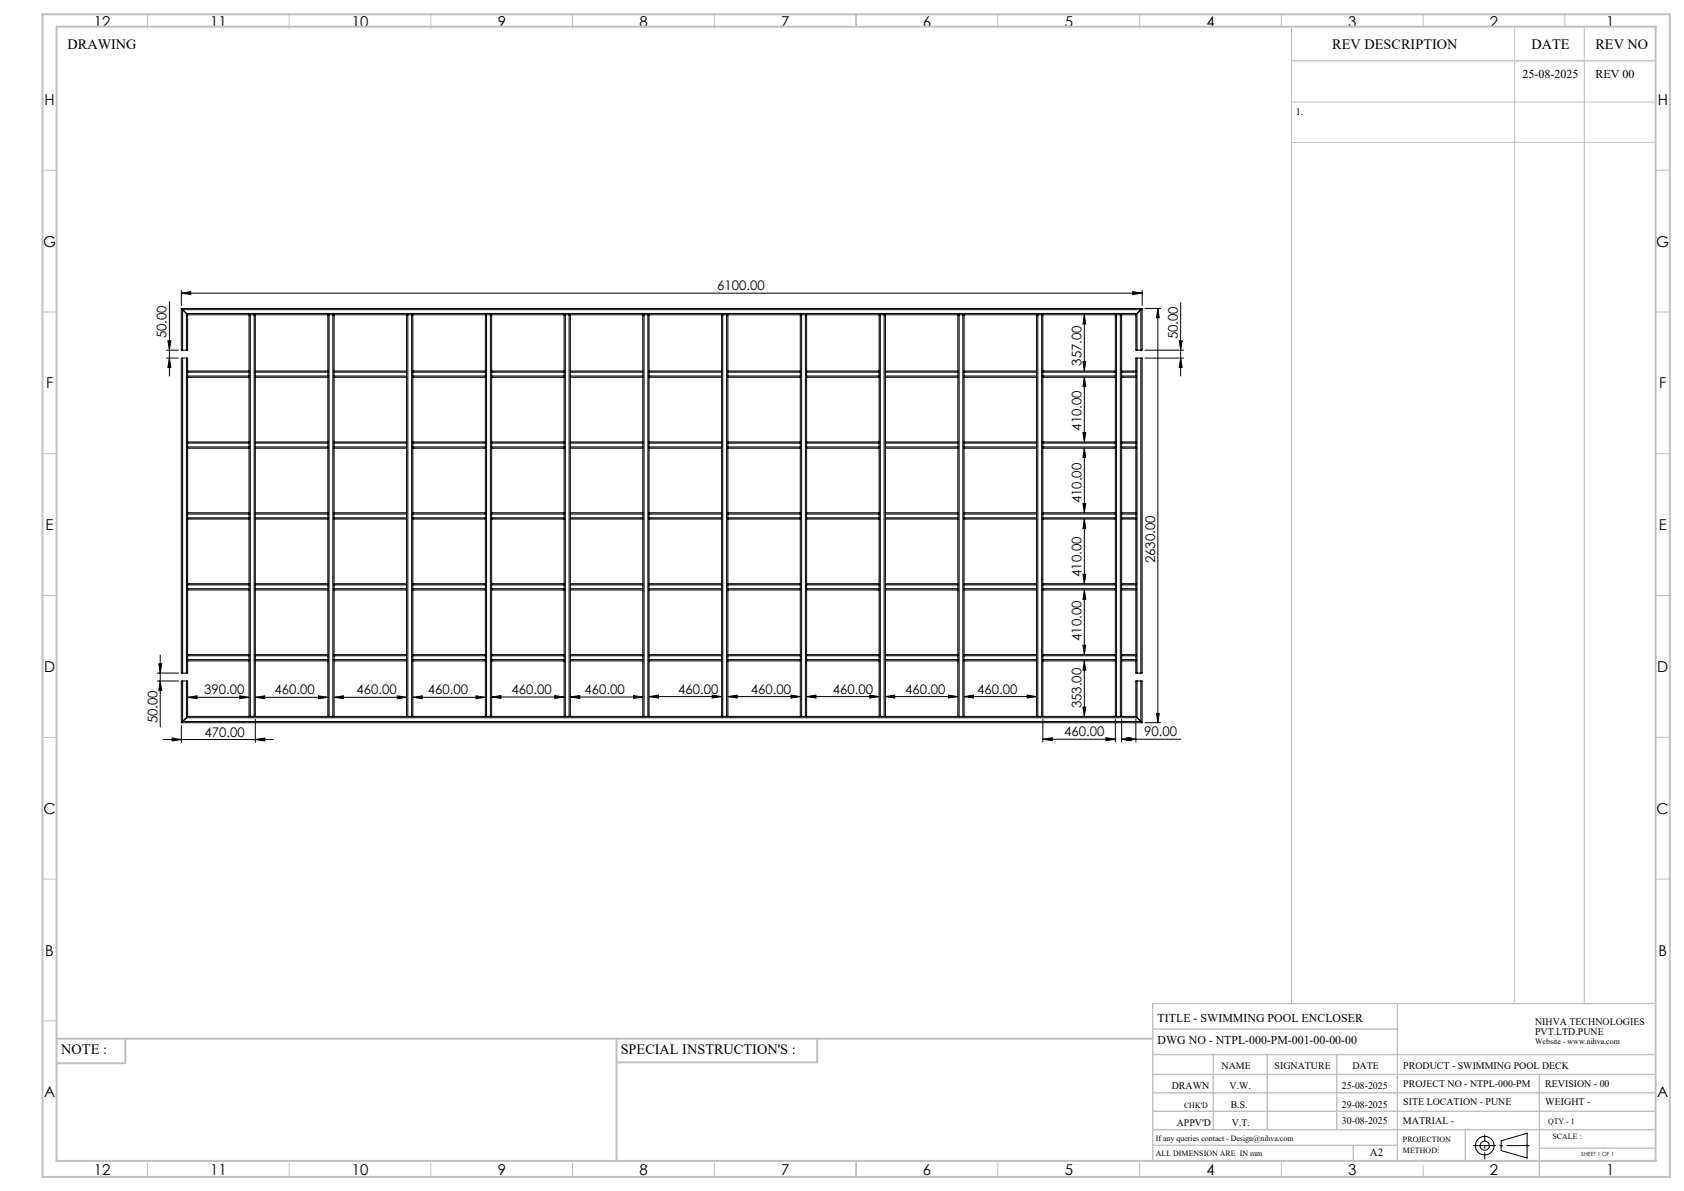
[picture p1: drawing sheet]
<svg xmlns="http://www.w3.org/2000/svg" width="594mm" height="420mm" viewBox="0 0 594 420" stroke-linecap="round" stroke-linejoin="round" font-family="sans-serif">
<g fill="none" stroke="#000" stroke-width=".35">
<path d="M59.8 106.4v26.2M64 108.8l.4 .4M64 108.8v14.7h.4M64 108.8h338.9M64 103.4l3.3-.5v1zM64 102.4v5.4M64 103.4h338.9M64.4 109.2h338M64.4 109.2l1.4 1.3M64.4 109.2v14.3M65.8 110.5l.4 .5M65.8 110.5h335.3"/>
<path d="M65.8 110.5v13M66.2 111v12.5h-.4M66.2 111h21.6M87.8 111h.5M87.8 111v19.8M88.3 111v141.6M88.3 111h1.3M89.6 111h.5M89.6 111v141.6M90.1 111v19.8M90.1 111h25.5M115.6 111h.5"/>
<path d="M115.6 111v19.8M116.1 111h1.3M116.1 111v141.6M117.4 111h.5M117.4 111v141.6M117.9 111v19.8M117.9 111h25.5M143.4 111h.5M143.4 111v19.8M143.9 111h1.3M143.9 111v141.6M145.2 111h.4"/>
<path d="M145.2 111v141.6M145.6 111v19.8M145.6 111h25.6M171.2 111h.4M171.2 111v19.8M171.6 111h1.4M171.6 111v141.6M173 111h.4M173 111v141.6M173.4 111v19.8M173.4 111h25.6M199 111h.4"/>
<path d="M199 111v19.8M199.4 111h1.3M199.4 111v141.6M200.7 111h.5M200.7 111v141.6M201.2 111v19.8M201.2 111h25.5M226.7 111h.5M226.7 111v19.8M227.2 111h1.3M227.2 111v141.6M228.5 111h.5"/>
<path d="M228.5 111v141.6M229 111v19.8M229 111h25.5M254.5 111h.5M254.5 111v19.8M255 111h1.3M255 111v141.6M256.3 111h.5M256.3 111v141.6M256.8 111v19.8M256.8 111h25.5M282.3 111h.5"/>
<path d="M282.3 111v19.8M282.8 111h1.3M282.8 111v141.6M284.1 111h.4M284.1 111v141.6M284.5 111v19.8M284.5 111h25.6M310.1 111h.4M310.1 111v19.8M310.5 111h1.4M310.5 111v141.6M311.9 111h.4"/>
<path d="M311.9 111v141.6M312.3 111v19.8M312.3 111h25.6M337.9 111h.4M337.9 111v19.8M338.3 111h1.3M338.3 111v141.6M339.6 111h.5M339.6 111v141.6M340.1 111v19.8M340.1 111h25.5M365.6 111h.5"/>
<path d="M365.6 111v19.8M366.1 111h1.3M366.1 111v141.6M367.4 111h.4M367.4 111v141.6M367.8 111v19.8M367.8 111h25.6M382.5 111l.5 3.3h-1zM382.5 111v19.8M393.4 111h.4M393.4 111v19.8M393.8 111h1.4"/>
<path d="M393.8 111v141.6M395.2 111h.4M395.2 111v141.6M395.6 111v19.8M395.6 111h5M399.6 102.9l3.3 .5-3.3 .5zM400.6 111v12.5h.5M401.1 110.5l-.5 .5M401.1 110.5v13M402.4 109.2v14.3M402.4 109.2l-1.3 1.3M402.9 108.8l-.5 .4"/>
<path d="M402.9 108.8v14.7h-.5M402.9 102.4v5.4M403.9 108.8h5.5M408.4 108.8l.5 3.3h-1zM408.4 108.8v146.1M416.5 106.7v25.9M58.7 126.3h4.3M58.7 123.5h4.3M59.2 120.2h1.1l-.5 3.3zM59.8 126.3l.5 3.3h-1.1zM64.4 126.3h-.4v111.1h.4M64.4 126.3h1.4"/>
<path d="M64.4 123.5h1.4M64.4 126.3v111.1M65.8 126.3h.4v4.5M65.8 126.3v111.1M66.2 132.6v.5M66.2 130.8v.5M66.2 130.8h21.6M66.2 131.3h21.6M66.2 132.6h21.6M66.2 133.1h21.6M66.2 131.3v1.3M66.2 133.1v22.7"/>
<path d="M87.8 132.6v.5M87.8 130.8v.5M87.8 131.3v1.3M87.8 133.1v22.7M90.1 130.8v.5M90.1 132.6v.5M90.1 130.8h25.5M90.1 131.3h25.5M90.1 132.6h25.5M90.1 133.1h25.5M90.1 131.3v1.3M90.1 133.1v22.7"/>
<path d="M115.6 130.8v.5M115.6 132.6v.5M115.6 131.3v1.3M115.6 133.1v22.7M117.9 130.8v.5M117.9 132.6v.5M117.9 130.8h25.5M117.9 131.3h25.5M117.9 132.6h25.5M117.9 133.1h25.5M117.9 131.3v1.3M117.9 133.1v22.7"/>
<path d="M143.4 130.8v.5M143.4 132.6v.5M143.4 131.3v1.3M143.4 133.1v22.7M145.6 132.6v.5M145.6 130.8v.5M145.6 130.8h25.6M145.6 131.3h25.6M145.6 132.6h25.6M145.6 133.1h25.6M145.6 131.3v1.3M145.6 133.1v22.7"/>
<path d="M171.2 132.6v.5M171.2 130.8v.5M171.2 131.3v1.3M171.2 133.1v22.7M173.4 130.8v.5M173.4 132.6v.5M173.4 130.8h25.6M173.4 131.3h25.6M173.4 132.6h25.6M173.4 133.1h25.6M173.4 131.3v1.3M173.4 133.1v22.7"/>
<path d="M199 130.8v.5M199 132.6v.5M199 131.3v1.3M199 133.1v22.7M201.2 130.8v.5M201.2 132.6v.5M201.2 130.8h25.5M201.2 131.3h25.5M201.2 132.6h25.5M201.2 133.1h25.5M201.2 131.3v1.3M201.2 133.1v22.7"/>
<path d="M226.7 130.8v.5M226.7 132.6v.5M226.7 131.3v1.3M226.7 133.1v22.7M229 130.8v.5M229 132.6v.5M229 130.8h25.5M229 131.3h25.5M229 132.6h25.5M229 133.1h25.5M229 131.3v1.3M229 133.1v22.7"/>
<path d="M254.5 130.8v.5M254.5 132.6v.5M254.5 131.3v1.3M254.5 133.1v22.7M256.8 132.6v.5M256.8 130.8v.5M256.8 130.8h25.5M256.8 131.3h25.5M256.8 132.6h25.5M256.8 133.1h25.5M256.8 131.3v1.3M256.8 133.1v22.7"/>
<path d="M282.3 132.6v.5M282.3 130.8v.5M282.3 131.3v1.3M282.3 133.1v22.7M284.5 130.8v.5M284.5 132.6v.5M284.5 130.8h25.6M284.5 131.3h25.6M284.5 132.6h25.6M284.5 133.1h25.6M284.5 131.3v1.3M284.5 133.1v22.7"/>
<path d="M310.1 130.8v.5M310.1 132.6v.5M310.1 131.3v1.3M310.1 133.1v22.7M312.3 132.6v.5M312.3 130.8v.5M312.3 130.8h25.6M312.3 131.3h25.6M312.3 132.6h25.6M312.3 133.1h25.6M312.3 131.3v1.3M312.3 133.1v22.7"/>
<path d="M337.9 132.6v.5M337.9 130.8v.5M337.9 131.3v1.3M337.9 133.1v22.7M340.1 132.6v.5M340.1 130.8v.5M340.1 130.8h25.5M340.1 131.3h25.5M340.1 132.6h25.5M340.1 133.1h25.5M340.1 131.3v1.3M340.1 133.1v22.7"/>
<path d="M365.6 132.6v.5M365.6 130.8v.5M365.6 131.3v1.3M365.6 133.1v22.7M367.8 132.6v.5M367.8 130.8v.5M367.8 130.8h25.6M367.8 131.3h25.6M367.8 132.6h25.6M367.8 133.1h25.6M367.8 131.3v1.3M367.8 133.1v22.7"/>
<path d="M382 127.5h1l-.5 3.3zM382.5 133.1l.5 3.2h-1zM382.5 133.1v22.7M393.4 132.6v.5M393.4 130.8v.5M393.4 131.3v1.3M393.4 133.1v22.7M395.6 130.8v.5M395.6 132.6v.5M395.6 130.8h5M395.6 131.3h5M395.6 132.6h5"/>
<path d="M395.6 133.1h5M395.6 131.3v1.3M395.6 133.1v22.7M400.6 130.8v.5M400.6 132.6v.5M400.6 131.3v1.3M400.6 133.1v22.7M401.1 126.3h-.5v4.5M401.1 126.3v111.1M401.1 126.3h1.3M401.1 123.5h1.3M402.4 126.3h.5v111.1h-.5"/>
<path d="M402.4 126.3v111.1M403.9 126.3h13.5M403.9 123.5h13.5M416 120.2h1l-.5 3.3zM416.5 126.3l.5 3.3h-1zM66.2 157.6v.5M66.2 155.8v.5M66.2 156.3v1.3M66.2 158.1v22.7M66.2 155.8h21.6M66.2 156.3h21.6M66.2 157.6h21.6"/>
<path d="M66.2 158.1h21.6M87.8 157.6v.5M87.8 155.8v.5M87.8 156.3v1.3M87.8 158.1v22.7M90.1 155.8v.5M90.1 157.6v.5M90.1 156.3v1.3M90.1 158.1v22.7M90.1 155.8h25.5M90.1 156.3h25.5M90.1 157.6h25.5"/>
<path d="M90.1 158.1h25.5M115.6 155.8v.5M115.6 157.6v.5M115.6 156.3v1.3M115.6 158.1v22.7M117.9 155.8v.5M117.9 157.6v.5M117.9 156.3v1.3M117.9 158.1v22.7M117.9 155.8h25.5M117.9 156.3h25.5M117.9 157.6h25.5"/>
<path d="M117.9 158.1h25.5M143.4 155.8v.5M143.4 157.6v.5M143.4 156.3v1.3M143.4 158.1v22.7M145.6 155.8v.5M145.6 157.6v.5M145.6 156.3v1.3M145.6 158.1v22.7M145.6 155.8h25.6M145.6 156.3h25.6M145.6 157.6h25.6"/>
<path d="M145.6 158.1h25.6M171.2 155.8v.5M171.2 157.6v.5M171.2 156.3v1.3M171.2 158.1v22.7M173.4 157.6v.5M173.4 155.8v.5M173.4 156.3v1.3M173.4 158.1v22.7M173.4 155.8h25.6M173.4 156.3h25.6M173.4 157.6h25.6"/>
<path d="M173.4 158.1h25.6M199 157.6v.5M199 155.8v.5M199 156.3v1.3M199 158.1v22.7M201.2 157.6v.5M201.2 155.8v.5M201.2 156.3v1.3M201.2 158.1v22.7M201.2 155.8h25.5M201.2 156.3h25.5M201.2 157.6h25.5"/>
<path d="M201.2 158.1h25.5M226.7 157.6v.5M226.7 155.8v.5M226.7 156.3v1.3M226.7 158.1v22.7M229 155.8v.5M229 157.6v.5M229 156.3v1.3M229 158.1v22.7M229 155.8h25.5M229 156.3h25.5M229 157.6h25.5"/>
<path d="M229 158.1h25.5M254.5 155.8v.5M254.5 157.6v.5M254.5 156.3v1.3M254.5 158.1v22.7M256.8 157.6v.5M256.8 155.8v.5M256.8 156.3v1.3M256.8 158.1v22.7M256.8 155.8h25.5M256.8 156.3h25.5M256.8 157.6h25.5"/>
<path d="M256.8 158.1h25.5M282.3 157.6v.5M282.3 155.8v.5M282.3 156.3v1.3M282.3 158.1v22.7M284.5 155.8v.5M284.5 157.6v.5M284.5 156.3v1.3M284.5 158.1v22.7M284.5 155.8h25.6M284.5 156.3h25.6M284.5 157.6h25.6"/>
<path d="M284.5 158.1h25.6M310.1 155.8v.5M310.1 157.6v.5M310.1 156.3v1.3M310.1 158.1v22.7M312.3 155.8v.5M312.3 157.6v.5M312.3 156.3v1.3M312.3 158.1v22.7M312.3 155.8h25.6M312.3 156.3h25.6M312.3 157.6h25.6"/>
<path d="M312.3 158.1h25.6M337.9 155.8v.5M337.9 157.6v.5M337.9 156.3v1.3M337.9 158.1v22.7M340.1 155.8v.5M340.1 157.6v.5M340.1 156.3v1.3M340.1 158.1v22.7M340.1 155.8h25.5M340.1 156.3h25.5M340.1 157.6h25.5"/>
<path d="M340.1 158.1h25.5M365.6 155.8v.5M365.6 157.6v.5M365.6 156.3v1.3M365.6 158.1v22.7M367.8 155.8v.5M367.8 157.6v.5M367.8 156.3v1.3M367.8 158.1v22.7M367.8 155.8h25.6M367.8 156.3h25.6M367.8 157.6h25.6"/>
<path d="M367.8 158.1h25.6M382 152.5h1l-.5 3.3zM382.5 158.1l.5 3.2h-1zM382.5 158.1v22.7M393.4 155.8v.5M393.4 157.6v.5M393.4 156.3v1.3M393.4 158.1v22.7M395.6 155.8v.5M395.6 157.6v.5M395.6 156.3v1.3M395.6 158.1v22.7"/>
<path d="M395.6 155.8h5M395.6 156.3h5M395.6 157.6h5M395.6 158.1h5M400.6 155.8v.5M400.6 157.6v.5M400.6 156.3v1.3M400.6 158.1v22.7M382 177.5h1l-.5 3.3zM66.2 180.8v.5M66.2 182.6v.4M66.2 181.3v1.3"/>
<path d="M66.2 183v22.8M66.2 180.8h21.6M66.2 181.3h21.6M66.2 182.6h21.6M66.2 183h21.6M87.8 180.8v.5M87.8 182.6v.4M87.8 181.3v1.3M87.8 183v22.8M90.1 182.6v.4M90.1 180.8v.5M90.1 181.3v1.3"/>
<path d="M90.1 183v22.8M90.1 180.8h25.5M90.1 181.3h25.5M90.1 182.6h25.5M90.1 183h25.5M115.6 182.6v.4M115.6 180.8v.5M115.6 181.3v1.3M115.6 183v22.8M117.9 180.8v.5M117.9 182.6v.4M117.9 181.3v1.3"/>
<path d="M117.9 183v22.8M117.9 180.8h25.5M117.9 181.3h25.5M117.9 182.6h25.5M117.9 183h25.5M143.4 180.8v.5M143.4 182.6v.4M143.4 181.3v1.3M143.4 183v22.8M145.6 182.6v.4M145.6 180.8v.5M145.6 181.3v1.3"/>
<path d="M145.6 183v22.8M145.6 180.8h25.6M145.6 181.3h25.6M145.6 182.6h25.6M145.6 183h25.6M171.2 182.6v.4M171.2 180.8v.5M171.2 181.3v1.3M171.2 183v22.8M173.4 182.6v.4M173.4 180.8v.5M173.4 181.3v1.3"/>
<path d="M173.4 183v22.8M173.4 180.8h25.6M173.4 181.3h25.6M173.4 182.6h25.6M173.4 183h25.6M199 182.6v.4M199 180.8v.5M199 181.3v1.3M199 183v22.8M201.2 180.8v.5M201.2 182.6v.4M201.2 181.3v1.3"/>
<path d="M201.2 183v22.8M201.2 180.8h25.5M201.2 181.3h25.5M201.2 182.6h25.5M201.2 183h25.5M226.7 180.8v.5M226.7 182.6v.4M226.7 181.3v1.3M226.7 183v22.8M229 180.8v.5M229 182.6v.4M229 181.3v1.3"/>
<path d="M229 183v22.8M229 180.8h25.5M229 181.3h25.5M229 182.6h25.5M229 183h25.5M254.5 180.8v.5M254.5 182.6v.4M254.5 181.3v1.3M254.5 183v22.8M256.8 180.8v.5M256.8 182.6v.4M256.8 181.3v1.3"/>
<path d="M256.8 183v22.8M256.8 180.8h25.5M256.8 181.3h25.5M256.8 182.6h25.5M256.8 183h25.5M282.3 180.8v.5M282.3 182.6v.4M282.3 181.3v1.3M282.3 183v22.8M284.5 182.6v.4M284.5 180.8v.5M284.5 181.3v1.3"/>
<path d="M284.5 183v22.8M284.5 180.8h25.6M284.5 181.3h25.6M284.5 182.6h25.6M284.5 183h25.6M310.1 182.6v.4M310.1 180.8v.5M310.1 181.3v1.3M310.1 183v22.8M312.3 182.6v.4M312.3 180.8v.5M312.3 181.3v1.3"/>
<path d="M312.3 183v22.8M312.3 180.8h25.6M312.3 181.3h25.6M312.3 182.6h25.6M312.3 183h25.6M337.9 182.6v.4M337.9 180.8v.5M337.9 181.3v1.3M337.9 183v22.8M340.1 182.6v.4M340.1 180.8v.5M340.1 181.3v1.3"/>
<path d="M340.1 183v22.8M340.1 180.8h25.5M340.1 181.3h25.5M340.1 182.6h25.5M340.1 183h25.5M365.6 182.6v.4M365.6 180.8v.5M365.6 181.3v1.3M365.6 183v22.8M367.8 182.6v.4M367.8 180.8v.5M367.8 181.3v1.3"/>
<path d="M367.8 183v22.8M367.8 180.8h25.6M367.8 181.3h25.6M367.8 182.6h25.6M367.8 183h25.6M382.5 183l.5 3.4h-1zM382.5 183v22.8M393.4 182.6v.4M393.4 180.8v.5M393.4 181.3v1.3M393.4 183v22.8M395.6 180.8v.5"/>
<path d="M395.6 182.6v.4M395.6 181.3v1.3M395.6 183v22.8M395.6 180.8h5M395.6 181.3h5M395.6 182.6h5M395.6 183h5M400.6 180.8v.5M400.6 182.6v.4M400.6 181.3v1.3M400.6 183v22.8M66.2 205.8v.5"/>
<path d="M66.2 207.6v.5M66.2 206.3v1.3M66.2 208.1v22.7M66.2 205.8h21.6M66.2 206.3h21.6M66.2 207.6h21.6M66.2 208.1h21.6M87.8 205.8v.5M87.8 207.6v.5M87.8 206.3v1.3M87.8 208.1v22.7M90.1 207.6v.5"/>
<path d="M90.1 205.8v.5M90.1 206.3v1.3M90.1 208.1v22.7M90.1 205.8h25.5M90.1 206.3h25.5M90.1 207.6h25.5M90.1 208.1h25.5M115.6 207.6v.5M115.6 205.8v.5M115.6 206.3v1.3M115.6 208.1v22.7M117.9 205.8v.5"/>
<path d="M117.9 207.6v.5M117.9 206.3v1.3M117.9 208.1v22.7M117.9 205.8h25.5M117.9 206.3h25.5M117.9 207.6h25.5M117.9 208.1h25.5M143.4 205.8v.5M143.4 207.6v.5M143.4 206.3v1.3M143.4 208.1v22.7M145.6 207.6v.5"/>
<path d="M145.6 205.8v.5M145.6 206.3v1.3M145.6 208.1v22.7M145.6 205.8h25.6M145.6 206.3h25.6M145.6 207.6h25.6M145.6 208.1h25.6M171.2 207.6v.5M171.2 205.8v.5M171.2 206.3v1.3M171.2 208.1v22.7M173.4 205.8v.5"/>
<path d="M173.4 207.6v.5M173.4 206.3v1.3M173.4 208.1v22.7M173.4 205.8h25.6M173.4 206.3h25.6M173.4 207.6h25.6M173.4 208.1h25.6M199 205.8v.5M199 207.6v.5M199 206.3v1.3M199 208.1v22.7M201.2 207.6v.5"/>
<path d="M201.2 205.8v.5M201.2 206.3v1.3M201.2 208.1v22.7M201.2 205.8h25.5M201.2 206.3h25.5M201.2 207.6h25.5M201.2 208.1h25.5M226.7 207.6v.5M226.7 205.8v.5M226.7 206.3v1.3M226.7 208.1v22.7M229 205.8v.5"/>
<path d="M229 207.6v.5M229 206.3v1.3M229 208.1v22.7M229 205.8h25.5M229 206.3h25.5M229 207.6h25.5M229 208.1h25.5M254.5 205.8v.5M254.5 207.6v.5M254.5 206.3v1.3M254.5 208.1v22.7M256.8 205.8v.5"/>
<path d="M256.8 207.6v.5M256.8 206.3v1.3M256.8 208.1v22.7M256.8 205.8h25.5M256.8 206.3h25.5M256.8 207.6h25.5M256.8 208.1h25.5M282.3 205.8v.5M282.3 207.6v.5M282.3 206.3v1.3M282.3 208.1v22.7M284.5 207.6v.5"/>
<path d="M284.5 205.8v.5M284.5 206.3v1.3M284.5 208.1v22.7M284.5 205.8h25.6M284.5 206.3h25.6M284.5 207.6h25.6M284.5 208.1h25.6M310.1 207.6v.5M310.1 205.8v.5M310.1 206.3v1.3M310.1 208.1v22.7M312.3 207.6v.5"/>
<path d="M312.3 205.8v.5M312.3 206.3v1.3M312.3 208.1v22.7M312.3 205.8h25.6M312.3 206.3h25.6M312.3 207.6h25.6M312.3 208.1h25.6M337.9 207.6v.5M337.9 205.8v.5M337.9 206.3v1.3M337.9 208.1v22.7M340.1 207.6v.5"/>
<path d="M340.1 205.8v.5M340.1 206.3v1.3M340.1 208.1v22.7M340.1 205.8h25.5M340.1 206.3h25.5M340.1 207.6h25.5M340.1 208.1h25.5M365.6 207.6v.5M365.6 205.8v.5M365.6 206.3v1.3M365.6 208.1v22.7M367.8 205.8v.5"/>
<path d="M367.8 207.6v.5M367.8 206.3v1.3M367.8 208.1v22.7M367.8 205.8h25.6M367.8 206.3h25.6M367.8 207.6h25.6M367.8 208.1h25.6M382 202.5h1l-.5 3.3zM382.5 208.1l.5 3.2h-1zM382.5 208.1v22.7M393.4 205.8v.5M393.4 207.6v.5"/>
<path d="M393.4 206.3v1.3M393.4 208.1v22.7M395.6 205.8v.5M395.6 207.6v.5M395.6 206.3v1.3M395.6 208.1v22.7M395.6 205.8h5M395.6 206.3h5M395.6 207.6h5M395.6 208.1h5M400.6 205.8v.5M400.6 207.6v.5"/>
<path d="M400.6 206.3v1.3M400.6 208.1v22.7M55.5 237.4h7.5M56 234.1h1l-.5 3.3zM56.5 231v25.3M64.4 237.4h1.4M66.2 230.8v.5M66.2 232.6v.5M66.2 233.1v4.3h-.4M66.2 231.3v1.3M66.2 230.8h21.6M66.2 231.3h21.6"/>
<path d="M66.2 232.6h21.6M66.2 233.1h21.6M87.8 230.8v.5M87.8 232.6v.5M87.8 231.3v1.3M87.8 233.1v19.5M90.1 230.8v.5M90.1 232.6v.5M90.1 231.3v1.3M90.1 233.1v19.5M90.1 230.8h25.5M90.1 231.3h25.5"/>
<path d="M90.1 232.6h25.5M90.1 233.1h25.5M115.6 230.8v.5M115.6 232.6v.5M115.6 231.3v1.3M115.6 233.1v19.5M117.9 232.6v.5M117.9 230.8v.5M117.9 231.3v1.3M117.9 233.1v19.5M117.9 230.8h25.5M117.9 231.3h25.5"/>
<path d="M117.9 232.6h25.5M117.9 233.1h25.5M143.4 232.6v.5M143.4 230.8v.5M143.4 231.3v1.3M143.4 233.1v19.5M145.6 230.8v.5M145.6 232.6v.5M145.6 231.3v1.3M145.6 233.1v19.5M145.6 230.8h25.6M145.6 231.3h25.6"/>
<path d="M145.6 232.6h25.6M145.6 233.1h25.6M171.2 230.8v.5M171.2 232.6v.5M171.2 231.3v1.3M171.2 233.1v19.5M173.4 230.8v.5M173.4 232.6v.5M173.4 231.3v1.3M173.4 233.1v19.5M173.4 230.8h25.6M173.4 231.3h25.6"/>
<path d="M173.4 232.6h25.6M173.4 233.1h25.6M199 230.8v.5M199 232.6v.5M199 231.3v1.3M199 233.1v19.5M201.2 230.8v.5M201.2 232.6v.5M201.2 231.3v1.3M201.2 233.1v19.5M201.2 230.8h25.5M201.2 231.3h25.5"/>
<path d="M201.2 232.6h25.5M201.2 233.1h25.5M226.7 230.8v.5M226.7 232.6v.5M226.7 231.3v1.3M226.7 233.1v19.5M229 232.6v.5M229 230.8v.5M229 231.3v1.3M229 233.1v19.5M229 230.8h25.5M229 231.3h25.5"/>
<path d="M229 232.6h25.5M229 233.1h25.5M254.5 232.6v.5M254.5 230.8v.5M254.5 231.3v1.3M254.5 233.1v19.5M256.8 232.6v.5M256.8 230.8v.5M256.8 231.3v1.3M256.8 233.1v19.5M256.8 230.8h25.5M256.8 231.3h25.5"/>
<path d="M256.8 232.6h25.5M256.8 233.1h25.5M282.3 232.6v.5M282.3 230.8v.5M282.3 231.3v1.3M282.3 233.1v19.5M284.5 232.6v.5M284.5 230.8v.5M284.5 231.3v1.3M284.5 233.1v19.5M284.5 230.8h25.6M284.5 231.3h25.6"/>
<path d="M284.5 232.6h25.6M284.5 233.1h25.6M310.1 232.6v.5M310.1 230.8v.5M310.1 231.3v1.3M310.1 233.1v19.5M312.3 230.8v.5M312.3 232.6v.5M312.3 231.3v1.3M312.3 233.1v19.5M312.3 230.8h25.6M312.3 231.3h25.6"/>
<path d="M312.3 232.6h25.6M312.3 233.1h25.6M337.9 230.8v.5M337.9 232.6v.5M337.9 231.3v1.3M337.9 233.1v19.5M340.1 232.6v.5M340.1 230.8v.5M340.1 231.3v1.3M340.1 233.1v19.5M340.1 230.8h25.5M340.1 231.3h25.5"/>
<path d="M340.1 232.6h25.5M340.1 233.1h25.5M365.6 232.6v.5M365.6 230.8v.5M365.6 231.3v1.3M365.6 233.1v19.5M367.8 232.6v.5M367.8 230.8v.5M367.8 231.3v1.3M367.8 233.1v19.5M367.8 230.8h25.6M367.8 231.3h25.6"/>
<path d="M367.8 232.6h25.6M367.8 233.1h25.6M382 227.5h1l-.5 3.3zM382.5 233.1l.5 3.2h-1zM382.5 233.1v19.5M393.4 232.6v.5M393.4 230.8v.5M393.4 231.3v1.3M393.4 233.1v19.5M395.6 230.8v.5M395.6 232.6v.5M395.6 231.3v1.3"/>
<path d="M395.6 233.1v19.5M395.6 230.8h5M395.6 231.3h5M395.6 232.6h5M395.6 233.1h5M400.6 230.8v.5M400.6 232.6v.5M400.6 233.1v4.3h.5M400.6 231.3v1.3M401.1 237.4h1.3M55.5 240.2h7.5M56.5 240.2l.5 3.3h-1z"/>
<path d="M64 254.9h338.9M64 255.9v5.9M64.4 254.4l-.4 .5M64.4 240.2h-.4v14.7M64.4 254.4h338M64.4 240.2v14.2M64.4 240.2h1.4M65.8 240.2h.4v12.4M65.8 253.1h335.3M65.8 253.1l-1.4 1.3M65.8 240.2v12.9M66.2 252.6l-.4 .5"/>
<path d="M66.2 252.6h21.6M66.2 245.9l3.3-.5v1zM66.2 245.9h21.6M84.6 245.4l3.2 .5-3.2 .5zM87.8 252.6h.5M88.3 252.6h1.3M89.6 252.6h.5M90.1 252.6h25.5M90.1 245.9l3.3-.5v1zM90.1 253.7v8.1M90.1 245.9h25.5M112.3 245.4l3.3 .5-3.3 .5z"/>
<path d="M115.6 252.6h.5M116.1 252.6h1.3M117.4 252.6h.5M117.9 252.6h25.5M117.9 245.9l3.2-.5v1zM117.9 245.9h25.5M140.1 245.4l3.3 .5-3.3 .5zM143.4 252.6h.5M143.9 252.6h1.3M145.2 252.6h.4M145.6 252.6h25.6M145.6 245.9l3.3-.5v1z"/>
<path d="M145.6 245.9h25.6M167.9 245.4l3.3 .5-3.3 .5zM171.2 252.6h.4M171.6 252.6h1.4M173 252.6h.4M173.4 252.6h25.6M173.4 245.8l3.3-.5v1zM173.4 245.8h25.6M195.7 245.3l3.3 .5-3.3 .5zM199 252.6h.4M199.4 252.6h1.3M200.7 252.6h.5"/>
<path d="M201.2 252.6h25.5M201.2 245.8l3.3-.5v1zM201.2 245.8h25.5M223.4 245.3l3.3 .5-3.3 .5zM226.7 252.6h.5M227.2 252.6h1.3M228.5 252.6h.5M229 252.6h25.5M229 245.7l3.3-.6v1.1zM229 245.7h25.5M251.2 245.1l3.3 .6-3.3 .5zM254.5 252.6h.5"/>
<path d="M255 252.6h1.3M256.3 252.6h.5M256.8 252.6h25.5M256.8 245.7l3.2-.6v1.1zM256.8 245.7h25.5M279 245.1l3.3 .6-3.3 .5zM282.3 252.6h.5M282.8 252.6h1.3M284.1 252.6h.4M284.5 252.6h25.6M284.5 245.7l3.3-.6v1.1zM284.5 245.7h25.6"/>
<path d="M306.8 245.1l3.3 .6-3.3 .5zM310.1 252.6h.4M310.5 252.6h1.4M311.9 252.6h.4M312.3 252.6h25.6M312.3 245.7l3.3-.6v1.1zM312.3 245.7h25.6M334.5 245.1l3.4 .6-3.4 .5zM337.9 252.6h.4M338.3 252.6h1.3M339.6 252.6h.5M340.1 252.6h25.5"/>
<path d="M340.1 245.7l3.3-.6v1.1zM340.1 245.7h25.5M362.3 245.1l3.3 .6-3.3 .5zM365.6 252.6h.5M366.1 252.6h1.3M367.4 252.6h.4M367.8 252.6h25.6M367.8 253.7v8M382 249.4h1l-.5 3.2zM393.4 252.6h.4M393.4 253.7v8M393.8 252.6h1.4"/>
<path d="M395.2 252.6h.4M395.6 252.6h5M395.6 253.7v8M400.6 252.6l.5 .5M400.6 253.7v8M401.1 240.2h-.5v12.4M401.1 240.2v12.9M401.1 253.1l1.3 1.3M401.1 240.2h1.3M402.4 254.4l.5 .5M402.4 240.2h.5v14.7M402.4 240.2v14.2"/>
<path d="M403.9 254.9h5.5M407.9 251.6h1l-.5 3.3zM57.6 260.8h38.8M60.7 260.3l3.3 .5-3.3 .5zM90.1 260.8l3.3-.5v1zM367.8 260.7l3.4-.5v1zM367.8 260.7h25.6M390.1 260.2l3.3 .5-3.3 .5zM395.6 260.7l3.3-.5v1zM395.6 260.7h20.9M397.3 260.2l3.3 .5-3.3 .5zM529.5 402.3l9.2-2.7v8.8l-9.2-2.7z"/>
<circle cx="523.7" cy="404" r="1.62"/>
<circle cx="523.7" cy="404" r="3.3"/>
</g>
<g fill="none" stroke="#c0c0c0" stroke-width=".35">
<path d="M52 5v5M102 5v5M152 5v5M202 5v5M252 5v5M302 5v4.4M352 5v5M402 5v5M452 5v4.4M455.5 9.4v344.5M502 5v4.4M534.3 9.4v344.5"/>
<path d="M552 5v4.4M558.8 9.4v344.5M455.5 36h128.5M455.5 50.2h128.5M15 60h5M584 60h5M15 110h5M584 110h5M15 160h5M584 160h5M15 210h5M584 210h5"/>
<path d="M15 260h5M584 260h5M15 310h5M584 310h5M15 360h5M52 410v5M102 410v5M152 410v5M202 410v5M252 410v5M302 409.4v5.6M352 409.4v5.6"/>
<path d="M402 410v5M452 410v5M502 410.9v4.1M529 404h1M529.2 403.7l.7 .7M529.5 403.5v1M529.9 403.7l-.7 .7M538.1 404h1.1M538.3 403.7l.7 .7M538.7 403.5v1M539 403.7l-.7 .7"/>
</g>
<path d="M519.5 404h20.1" fill="none" stroke="#000" stroke-width=".35" stroke-dasharray="15.2 1.3 1.3 1.3" stroke-dashoffset="7.1" stroke-linecap="butt"/>
<path d="M523.7 408.8v-8.7" fill="none" stroke="#000" stroke-width=".35" stroke-dasharray="15.2 1.3 1.3 1.3" stroke-dashoffset="12.8" stroke-linecap="butt"/>
<g fill="none" stroke="#c0c0c0" stroke-width=".5">
<path d="M455.5 21.5h128.5M492.9 353.9v55.5M584 353.9h-177.4v55.5M406.6 371.9h177.4M406.6 378.9h177.4M406.6 362.9h86.3M428 371.9v26.5M447 371.9v26.5M471.5 371.9v26.5M543 378.9v36.1M406.6 391.9h177.4M406.6 385.4h177.4"/>
<path d="M406.6 398.4h177.4M516.9 398.4v11M406.6 403.9h86.3M477.3 403.9v5.5M543 404.9h41"/>
</g>
<path d="M15 5h574v410h-574zM20 9.4h564v400h-564zM20 366.3h386.6M44.2 366.3v8.6h-24.2M217.5 366.3v43.1M288.3 366.3v8.3h-70.8" fill="none" stroke="#c0c0c0" stroke-width=".7"/>
<g fill="#000">
<path d="M399.6 102.9l3.3 .5-3.3 .5zM64 103.4l3.3-.5v1z"/>
<path d="M382 227.5h1l-.5 3.3zM382.5 208.1l.5 3.2h-1zM382 202.5h1l-.5 3.3zM382.5 183l.5 3.4h-1zM382 127.5h1l-.5 3.3zM382.5 111l.5 3.3h-1zM407.9 251.6h1l-.5 3.3zM408.4 108.8l.5 3.3h-1zM59.8 126.3l.5 3.3h-1.1zM59.2 120.2h1.1l-.5 3.3z"/>
<path d="M382.5 233.1l.5 3.2h-1zM382 249.4h1l-.5 3.2zM382.5 158.1l.5 3.2h-1zM382 177.5h1l-.5 3.3zM382.5 133.1l.5 3.2h-1zM382 152.5h1l-.5 3.3zM56 234.1h1l-.5 3.3zM56.5 240.2l.5 3.3h-1zM416 120.2h1l-.5 3.3zM416.5 126.3l.5 3.3h-1z"/>
<path d="M66.2 245.9l3.3-.5v1zM84.6 245.4l3.2 .5-3.2 .5zM60.7 260.3l3.3 .5-3.3 .5zM90.1 260.8l3.3-.5v1zM90.1 245.9l3.3-.5v1zM112.3 245.4l3.3 .5-3.3 .5zM117.9 245.9l3.2-.5v1zM140.1 245.4l3.3 .5-3.3 .5zM145.6 245.9l3.3-.5v1zM167.9 245.4l3.3 .5-3.3 .5zM173.4 245.8l3.3-.5v1zM195.7 245.3l3.3 .5-3.3 .5zM201.2 245.8l3.3-.5v1zM223.4 245.3l3.3 .5-3.3 .5z"/>
<path d="M229 245.7l3.3-.6v1.1zM251.2 245.1l3.3 .6-3.3 .5zM256.8 245.7l3.2-.6v1.1zM279 245.1l3.3 .6-3.3 .5zM284.5 245.7l3.3-.6v1.1zM306.8 245.1l3.3 .6-3.3 .5zM312.3 245.7l3.3-.6v1.1zM334.5 245.1l3.4 .6-3.4 .5zM340.1 245.7l3.3-.6v1.1zM362.3 245.1l3.3 .6-3.3 .5zM367.8 260.7l3.4-.5v1zM390.1 260.2l3.3 .5-3.3 .5zM395.6 260.7l3.3-.5v1zM397.3 260.2l3.3 .5-3.3 .5z"/>
</g>
<g font-size="5.3">
<text x="33.1" y="9.5">12</text>
<text x="74.1" y="9.5">11</text>
<text x="124.1" y="9.5">10</text>
<text x="175.6" y="9.5">9</text>
<text x="225.6" y="9.5">8</text>
<text x="275.6" y="9.5">7</text>
<text x="325.6" y="9.5">6</text>
<text x="375.6" y="9.5">5</text>
<text x="425.6" y="9.5">4</text>
<text x="475.6" y="9.5">3</text>
<text x="525.6" y="9.5">2</text>
<text x="566.6" y="9.5">1</text>
<text x="15.7" y="37">H</text>
<text x="584.7" y="37">H</text>
<text x="15.2" y="87">G</text>
<text x="584.2" y="87">G</text>
<text x="16.2" y="137">F</text>
<text x="585.2" y="137">F</text>
<text x="16.1" y="187">E</text>
<text x="585.1" y="187">E</text>
<text x="15.5" y="237">D</text>
<text x="584.5" y="237">D</text>
<text x="15.4" y="287">C</text>
<text x="584.4" y="287">C</text>
<text x="16" y="337.1">B</text>
<text x="585" y="337.1">B</text>
<text x="15.5" y="387">A</text>
<text x="584.5" y="387">A</text>
<text x="33.1" y="414.5">12</text>
<text x="74.1" y="414.5">11</text>
<text x="124.1" y="414.5">10</text>
<text x="175.6" y="414.5">9</text>
<text x="225.6" y="414.5">8</text>
<text x="275.6" y="414.5">7</text>
<text x="325.6" y="414.5">6</text>
<text x="375.6" y="414.5">5</text>
<text x="425.6" y="414.5">4</text>
<text x="475.6" y="414.5">3</text>
<text x="525.6" y="414.5">2</text>
<text x="566.6" y="414.5">1</text>
</g>
<g font-size="5">
<text x="23.8" y="17.2">DRAWING</text>
<text x="470" y="17.4">REV DESCRIPTION</text>
<text x="540.2" y="17.4">DATE</text>
<text x="562.8" y="17.4">REV NO</text>
<text x="21.6" y="371.8">NOTE :</text>
<text x="218.9" y="371.8">SPECIAL INSTRUCTION'S :</text>
</g>
<g font-size="4.7">
<text x="252.9" y="102.3">6100.00</text>
<text x="58.8" y="119.3" transform="rotate(-90 58.8 119.3)">50.00</text>
<text x="415.5" y="119.7" transform="rotate(-90 415.5 119.7)">50.00</text>
<text x="381.5" y="129" transform="rotate(-90 381.5 129)">357.00</text>
<text x="381.5" y="151.9" transform="rotate(-90 381.5 151.9)">410.00</text>
<text x="381.5" y="177.5" transform="rotate(-90 381.5 177.5)">410.00</text>
<text x="381.5" y="203.5" transform="rotate(-90 381.5 203.5)">410.00</text>
<text x="407.4" y="198.7" transform="rotate(-90 407.4 198.7)">2630.00</text>
<text x="381.5" y="226" transform="rotate(-90 381.5 226)">410.00</text>
<text x="72.1" y="244.9">390.00</text>
<text x="96.8" y="244.9">460.00</text>
<text x="125.7" y="244.9">460.00</text>
<text x="150.9" y="244.9">460.00</text>
<text x="180.4" y="244.8">460.00</text>
<text x="206.1" y="244.8">460.00</text>
<text x="239.2" y="244.6">460.00</text>
<text x="264.8" y="244.6">460.00</text>
<text x="293.8" y="244.6">460.00</text>
<text x="319.3" y="244.6">460.00</text>
<text x="344.7" y="244.6">460.00</text>
<text x="381.5" y="249.8" transform="rotate(-90 381.5 249.8)">353.00</text>
<text x="55.5" y="255" transform="rotate(-90 55.5 255)">50.00</text>
<text x="72.1" y="259.8">470.00</text>
<text x="375.4" y="259.7">460.00</text>
<text x="403.6" y="259.7">90.00</text>
</g>
<g font-size="4.2">
<text x="537.1" y="27.6">25-08-2025</text>
<text x="562.8" y="27.6">REV 00</text>
<text x="408.3" y="360.3">TITLE - SWIMMING POOL ENCLOSER</text>
<text x="408.3" y="368.2">DWG NO - NTPL-000-PM-001-00-00-00</text>
</g>
<text font-size="3.9" x="483.2" y="407.7">A2</text>
<g font-size="3.5">
<text x="457" y="40.6">1.</text>
<text x="541.5" y="361.3">NIHVA TECHNOLOGIES</text>
<text x="541.5" y="364.9">PVT.LTD.PUNE</text>
<text x="430.9" y="377">NAME</text>
<text x="449.6" y="377">SIGNATURE</text>
<text x="477" y="377">DATE</text>
<text x="495" y="377">PRODUCT - SWIMMING POOL DECK</text>
<text x="495" y="383.3">PROJECT NO - NTPL-000-PM</text>
<text x="545.1" y="383.3">REVISION - 00</text>
<text x="413.3" y="384.1">DRAWN</text>
<text x="433.7" y="384.1">V.W.</text>
<text x="473.4" y="384.1">25-08-2025</text>
<text x="495" y="389.8">SITE LOCATION - PUNE</text>
<text x="545.1" y="389.8">WEIGHT -</text>
<text x="434.1" y="390.6">B.S.</text>
<text x="473.4" y="390.6">29-08-2025</text>
<text x="415.1" y="396.9">APPV'D</text>
<text x="434.6" y="396.9">V.T.</text>
<text x="473.4" y="396.5">30-08-2025</text>
<text x="494.8" y="396.5">MATRIAL -</text>
</g>
<g font-size="2.8">
<text x="541.5" y="368.3">Website - www.nihva.com</text>
<text x="417.6" y="390.6">CHK'D</text>
<text x="546.1" y="396.5">QTY - 1</text>
<text x="547.6" y="401.7">SCALE :</text>
<text x="407.7" y="402.2">If any queries contact - Design@nihva.com</text>
<text x="407.7" y="407.7">ALL DIMENSION ARE IN mm</text>
<text x="494.8" y="402.7">PROJECTION</text>
<text x="494.8" y="406.5">METHOD:</text>
</g>
<text font-size="2" x="557.8" y="407.8">SHEET 1 OF 1</text>
</svg>
